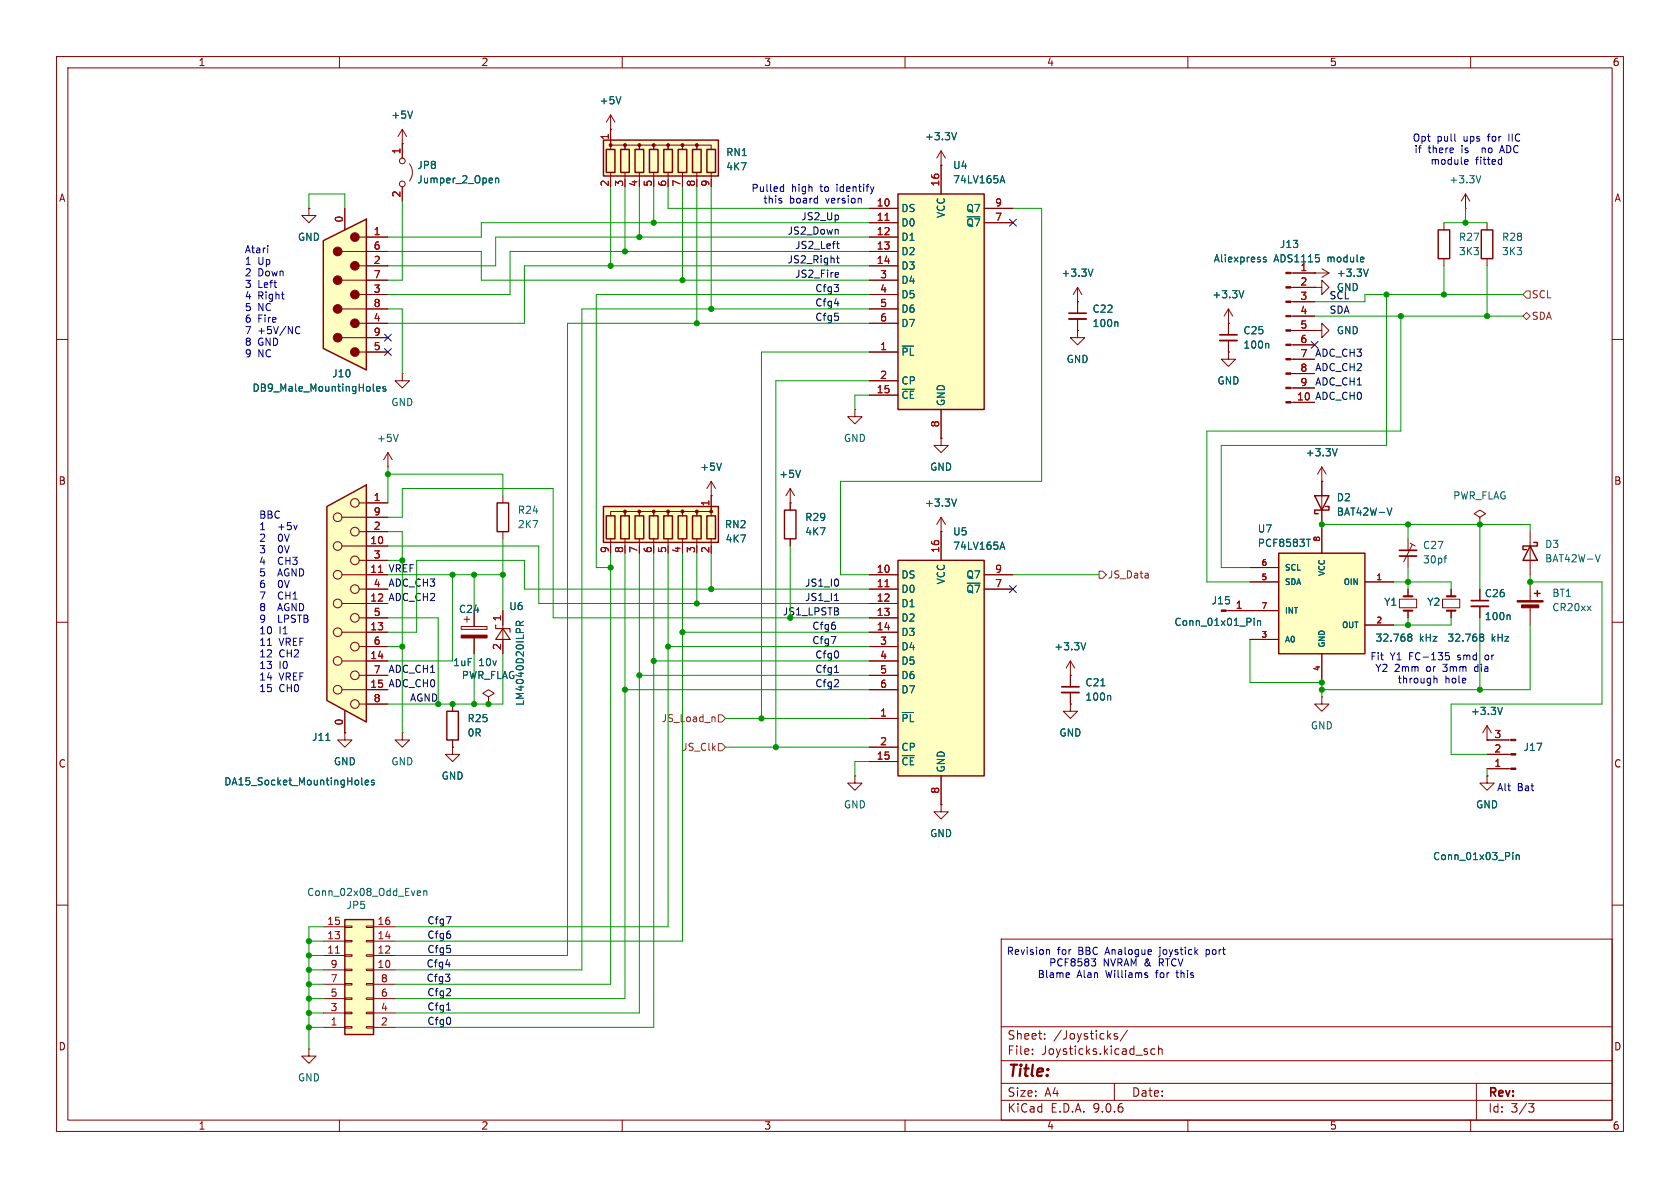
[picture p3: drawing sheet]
<svg xmlns="http://www.w3.org/2000/svg" width="297mm" height="210mm" viewBox="0 0 297 210" stroke-linecap="round" stroke-linejoin="round" font-family="sans-serif">
<g fill="none" stroke="#840000" stroke-width=".18">
<path d="M10 10h277v190h-277zM12 12h273v186h-273zM60 10v2M110 10v2M160 10v2M210 10v2M260 10v2M54.6 36.8v1.3h1.3l-1.3 1.3-1.3-1.3h1.3M54.6 36.8h.1M10 60h2M285 60h2M166.4 94h.1"/>
<path d="M166.4 91.4l-.8 1.3M166.4 91.4l.7 1.3M166.4 91.4v2.6M10 110h2M189.2 119.4h.1M189.2 116.8l-.7 1.3M189.2 116.8l.8 1.3M189.2 116.8v2.6M285 110h2M233.7 123.2v1.3h1.2l-1.2 1.2-1.3-1.2h1.3M233.7 123.2h.1M262.9 137.2v1.2h1.3l-1.3 1.3-1.3-1.3h1.3"/>
<path d="M262.9 137.2h.1M262.9 130.8h.1M262.9 128.3l-.8 1.2M262.9 128.3l.8 1.2M262.9 128.3v2.5M262.9 135.9h4.2M262.9 133.4h4.2M262.9 130.8h4.2M10 160h2M177 166h108v32h-108zM285 160h2M60 198v2"/>
<path d="M110 198v2M160 198v2M177 194.5h108M177 191.5h108M177 187.5h108M177 181.5h108M182.5 186.3v.1M182.5 185.5v.1M184.7 183.6v.1M184.7 182.8v.1M197 191.5v3M197.5 182.8l-.3-.1-.2 .2v.2l.5 .2v.3h-.5"/>
<path d="M199.3 182.1l-1.3 2M204.2 185.5l-.5-.1-.2 .3v.4l.1 .2h.6M204.8 185.5l.2-.1 .4 .1 .1 .9M204.8 184.9v1.5M210 198v2M260 198v2M261 191.5v6.5M270.2 195.1h1l-.5 .6 .4 .1 .1 .5-.3 .3h-.4"/>
</g>
<path d="M169.1 88.2l-.4 1.3M192 113.6l-.5 1.3M265.6 125l-.4 1.3M267.4 150.7v.1M267.4 151.1v.9M268 151.1v.9M268 151.2l.2-.1 .3 .1 .1 .8" fill="none" stroke="#006464" stroke-width=".18"/>
<g fill="#840000" stroke="#840000" stroke-width=".18">
<path d="M267.1 135.8h.9v.2h-.9z"/>
<path d="M267.1 133.2h.9v.3h-.9z"/>
<path d="M267.1 130.7h.9v.2h-.9z"/>
</g>
<path d="M57.1 42.5l7.7-3.8v26.7l-7.7-3.8z" fill="#ffffc2"/>
<g fill="none" stroke="#840000" stroke-width=".18">
<path d="M61 36.8v3.8M60.5 59.7h8.1M60.5 54.6h8.1M60.5 49.5h8.1M60.5 44.5h8.1M63.5 57.2h5.1M63.5 52.1h5.1M63.5 47h5.1M63.5 41.9h5.1M63.5 62.2h5.1M233.7 85.1h.1M233.7 82.6l-.8 1.2"/>
<path d="M233.7 82.6l.7 1.2M233.7 82.6v2.5"/>
</g>
<path d="M57.1 42.5l7.7-3.8v26.7l-7.7-3.8z" fill="none" stroke="#840000" stroke-width=".25"/>
<g fill="#840000" stroke="#840000" stroke-width=".18">
<circle cx="62.7" cy="62.2" r=".76"/>
<circle cx="62.7" cy="57.1" r=".76"/>
<circle cx="62.7" cy="52.1" r=".76"/>
<circle cx="62.7" cy="47" r=".76"/>
<circle cx="62.7" cy="41.9" r=".76"/>
<circle cx="59.7" cy="59.7" r=".76"/>
<circle cx="59.7" cy="54.6" r=".76"/>
<circle cx="59.7" cy="49.5" r=".76"/>
<circle cx="59.7" cy="44.4" r=".76"/>
</g>
<path d="M66 69.1l.2 .1M66.6 68.7l.6-.1-.1-.2-.3-.1-.2 .2 .1 .6h.4M68.2 68.4l-.3-.1-.2 .2v.2l.5 .1v.3h-.5M236.4 79.3l-.4 1.3" fill="none" stroke="#006464" stroke-width=".18"/>
<path d="M226.1 97.8h15.2v17.8h-15.2z" fill="#ffffc2"/>
<path d="M226.1 97.8h15.2v17.8h-15.2z" fill="none" stroke="#840000" stroke-width=".25"/>
<g fill="none" stroke="#840000" stroke-width=".18">
<path d="M71.1 25.4h.1M71.1 22.9l-.7 1.2M71.1 22.9l.8 1.2M71.1 22.9v5M71.1 33v2.6M72.4 29a2.54 2.54 0 0 1 0 3M233.7 92.7v5.1M216.8 108h9.3M221 102.9h5.1M221 100.3h5.1M221 113h5.1M233.7 115.6v5.1"/>
<path d="M241.3 102.9h5.1M241.3 110.5h5.1"/>
<circle cx="71.1" cy="32.5" r=".51"/>
<circle cx="71.1" cy="28.4" r=".51"/>
</g>
<path d="M72.9 19.6l-.4 1.3M87.6 31.5v.8M87.6 31.6l.2-.1h.3l.1 .8M230.9 95.3h.8M221.7 109.3v.1M221.7 109.7v.9M222.3 109.7v.9M222.3 109.8l.2-.1 .3 .1 .1 .8" fill="none" stroke="#006464" stroke-width=".18"/>
<path d="M215.9 107.8h.9v.3h-.9z" fill="#840000" stroke="#840000" stroke-width=".18"/>
<path d="M158.7 99.1h15.3v38.1h-15.3z" fill="#ffffc2"/>
<path d="M158.7 99.1h15.3v38.1h-15.3z" fill="none" stroke="#840000" stroke-width=".25"/>
<g fill="none" stroke="#840000" stroke-width=".18">
<path d="M107.9 22.9h.1M107.9 20.3l-.7 1.3M107.9 20.3l.8 1.3M107.9 20.3v2.6M166.4 94v5.1M153.7 101.6h5M153.7 104.1h5M153.7 106.7h5M153.7 109.2h5M153.7 111.8h5M153.7 114.3h5M153.7 116.8h5"/>
<path d="M153.7 119.4h5M174 101.6h5.1M174 104.1h5.1M153.7 121.9h5M153.7 127h5M153.7 132.1h5M153.7 134.6h5M166.4 137.2v5"/>
</g>
<path d="M156.5 103.7h.7" fill="none" stroke="#a90000" stroke-width=".18"/>
<path d="M109.8 17.1l-.5 1.3M176.9 96.7h.6M177.2 95.8l.4 1.3M159.5 126h2" fill="none" stroke="#006464" stroke-width=".18"/>
<path d="M106.7 24.8h20.3v6.3h-20.3z" fill="#ffffc2"/>
<path d="M106.7 24.8h20.3v6.3h-20.3zM107.2 26.4h1.5v4.1h-1.5zM109.7 26.4h1.6v4.1h-1.6zM112.3 26.4h1.5v4.1h-1.5zM114.8 26.4h1.5v4.1h-1.5zM117.3 26.4h1.6v4.1h-1.6zM119.9 26.4h1.5v4.1h-1.5zM122.4 26.4h1.6v4.1h-1.6zM125 26.4h1.5v4.1h-1.5zM138.7 90.2h2v5.1h-2z" fill="none" stroke="#840000" stroke-width=".25"/>
<g fill="#840000" stroke="#840000" stroke-width=".18">
<circle cx="107.9" cy="25.7" r=".25"/>
<circle cx="110.5" cy="25.7" r=".25"/>
<circle cx="113" cy="25.7" r=".25"/>
<circle cx="115.6" cy="25.7" r=".25"/>
<circle cx="118.1" cy="25.7" r=".25"/>
<circle cx="120.6" cy="25.7" r=".25"/>
<circle cx="123.2" cy="25.7" r=".25"/>
</g>
<g fill="none" stroke="#840000" stroke-width=".18">
<path d="M107.9 26.4v-.7h2.6v.7v-.7h2.5v.7v-.7h2.6v.7v-.7h2.5v.7v-.7h2.5v.7v-.7h2.6v.7v-.7h2.5v.7M107.9 22.9v2.5M107.9 30.5v1.3M110.5 30.5v1.3M113 30.5v1.3M115.6 30.5v1.3M118.1 30.5v1.3M120.6 30.5v1.3M123.2 30.5v1.3M125.7 30.5v1.3M151.1 72.4v1.3h1.3l-1.3 1.2-1.2-1.2h1.2M151.1 72.4h.1"/>
<path d="M125.7 87.6h.1M125.7 85.1v2.5M125.7 85.1l.8 1.3M125.7 85.1l-.7 1.3M139.7 88.9h.1M139.7 86.4v3.8M139.7 95.3v1.2M139.7 86.4l.8 1.2M139.7 86.4l-.8 1.2M88.9 108v7.6M189.2 119.4v2M86.4 123.2l1-.6-1-.7-1.1 .7 1.1 .6v1.3"/>
<path d="M86.4 124.5h.1M189.2 124.5v1.2h1.3l-1.3 1.3-1.2-1.3h1.2M189.2 124.5h.1M189.2 122.4v2.1M166.4 142.2v1.3h1.2l-1.2 1.3-1.3-1.3h1.3M166.4 142.2h.1"/>
</g>
<path d="M187.7 121.4h3.1" fill="none" stroke="#840000" stroke-width=".3"/>
<path d="M187.7 122.4h3.1" fill="none" stroke="#840000" stroke-width=".33"/>
<path d="M127.5 81.9l-.4 1.2M141.5 83.1l-.4 1.3M91.9 110.6v-.7l-.2-.1-.3 .1-.1 .7h1.2M92.5 109.8l-.6 .5M194.6 121.2h.7M196.2 122.9l.2 .2v.7" fill="none" stroke="#006464" stroke-width=".18"/>
<path d="M87.6 110.5v.6h2.6v.7M88.9 111.1l1.3 1.9h-2.6z" fill="none" stroke="#840000" stroke-width=".2"/>
<path d="M158.7 34.3h15.3v38.1h-15.3z" fill="#ffffc2"/>
<path d="M158.7 34.3h15.3v38.1h-15.3zM79 125.7h2v5.1h-2z" fill="none" stroke="#840000" stroke-width=".25"/>
<g fill="none" stroke="#840000" stroke-width=".18">
<path d="M153.7 36.8h5M153.7 39.4h5M166.4 29.2v5.1M174 36.8h5.1M174 39.4h5.1M153.7 41.9h5M153.7 44.5h5M153.7 47h5M153.7 49.5h5M153.7 52.1h5M153.7 54.6h5M153.7 57.2h5"/>
<path d="M153.7 62.2h5M153.7 67.3h5M153.7 69.9h5M166.4 72.4v5.1M61 129.5v1.3h1.2l-1.2 1.3-1.3-1.3h1.3M61 129.5h.1M71.1 129.5v1.3h1.3l-1.3 1.3-1.3-1.3h1.3M71.1 129.5h.1M80 132.1v1.3h1.3l-1.3 1.2-1.3-1.2h1.3M80 132.1h.1M80 124.5v1.2M80 130.8v1.3"/>
</g>
<path d="M156.5 39h.7" fill="none" stroke="#a90000" stroke-width=".18"/>
<path d="M176.9 32h.6M177.2 31.1l.4 1.2M159.5 61.2h2" fill="none" stroke="#006464" stroke-width=".18"/>
<path d="M57.8 89.5l7-3.8v41.9l-7-3.8z" fill="#ffffc2"/>
<path d="M57.8 89.5l7-3.8v41.9l-7-3.8z" fill="none" stroke="#840000" stroke-width=".25"/>
<g fill="none" stroke="#840000" stroke-width=".18">
<path d="M60.5 91.4h8.1M60.5 96.5h8.1M63.5 88.9h5.1M63.5 94h5.1M63.5 99.1h5.1M60.5 101.6h8.1M60.5 106.7h8.1M60.5 111.8h8.1M60.5 116.8h8.1M63.5 104.1h5.1M63.5 109.2h5.1M63.5 114.3h5.1"/>
<path d="M63.5 119.4h5.1M81.5 110.7h4.6v.6h-4.6zM82 109.5h1.1M82.5 109v1M83.8 108v2.7M83.8 112.8v2.8M60.5 121.9h8.1M61 125.7v3.8M63.5 124.5h5.1M54.6 185.4v1.3h1.3l-1.3 1.3-1.3-1.3h1.3M54.6 185.4h.1"/>
<circle cx="59.7" cy="96.5" r=".76"/>
<circle cx="59.7" cy="91.4" r=".76"/>
<circle cx="62.7" cy="99.1" r=".76"/>
<circle cx="62.7" cy="88.9" r=".76"/>
<circle cx="62.7" cy="94" r=".76"/>
<circle cx="59.7" cy="101.6" r=".76"/>
<circle cx="59.7" cy="111.8" r=".76"/>
<circle cx="59.7" cy="106.7" r=".76"/>
<circle cx="59.7" cy="116.8" r=".76"/>
<circle cx="62.7" cy="119.4" r=".76"/>
<circle cx="62.7" cy="104.1" r=".76"/>
<circle cx="62.7" cy="109.2" r=".76"/>
<circle cx="62.7" cy="114.3" r=".76"/>
<circle cx="59.7" cy="121.9" r=".76"/>
<circle cx="62.7" cy="124.5" r=".76"/>
</g>
<path d="M66.9 101.2h.7" fill="none" stroke="#a90000" stroke-width=".18"/>
<path d="M57.6 130.9h.7M64 137.5v1.1l.1 .2M64.6 138.3l.6-.1-.1-.2-.4-.1-.1 .2v.6h.5M66.1 138l-.3-.1-.1 .2v.2l.4 .1v.3h-.4" fill="none" stroke="#006464" stroke-width=".18"/>
<path d="M81.5 112.3h4.6v.5h-4.6z" fill="#840000" stroke="#840000" stroke-width=".18"/>
<path d="M61 162.6h5v20.3h-5z" fill="#ffffc2"/>
<path d="M254.3 40.6h2v5.1h-2zM261.9 40.6h2v5.1h-2zM232.4 87.6h2.5l-1.2 2.6zM234.3 89.5h.6v.7h-2.5v.6h.6M61 162.6h5v20.3h-5z" fill="none" stroke="#840000" stroke-width=".25"/>
<g fill="none" stroke="#840000" stroke-width=".18">
<path d="M166.4 29.2h.1M166.4 26.7l-.8 1.2M166.4 26.7l.7 1.2M166.4 26.7v2.5M255.3 39.4v1.2M259.1 36.8h.1M259.1 34.3l-.8 1.3M259.1 34.3l.7 1.3M259.1 34.3v2.5M262.9 39.4v1.2M190.5 58.4v1.3h1.3l-1.3 1.3-1.3-1.3h1.3M190.5 58.4h.1"/>
<path d="M190.5 53.3h.1M190.5 50.8l-.8 1.3M190.5 50.8l.8 1.3M190.5 50.8v4.6M190.5 56.4v2M217.2 57.2h.1M217.2 54.6l-.8 1.3M217.2 54.6l.7 1.3M217.2 54.6v4.6M228.2 48.3h6.7M228.2 50.8h4.2M228.2 53.3h4.2"/>
<path d="M228.2 55.9h4.2M228.2 58.4h4.2M232.4 58.4h1.3v-1.2l1.2 1.2-1.2 1.3v-1.3M232.4 58.4h.1M232.4 50.8h1.3v-1.3l1.2 1.3-1.2 1.3v-1.3M232.4 50.8h.1M232.4 48.3h.1M233.7 47.5l1.2 .8M234.9 48.3l-1.2 .7M255.3 45.7v1.3M262.9 45.7v1.3M166.4 77.5v1.2h1.2l-1.2 1.3-1.3-1.3h1.3"/>
<path d="M166.4 77.5h.1M217.2 62.2v1.3h1.2l-1.2 1.3-1.3-1.3h1.3M217.2 62.2h.1M217.2 60.2v2M228.2 61h4.2M228.2 63.5h4.2M228.2 66h4.2M228.2 68.6h4.2M228.2 71.1h4.2M233.7 85.1v7.6M248.9 95.3v2M248.9 98.3v2"/>
<path d="M249.3 96l.9 .5M249.7 96.3l-1.5 3M255 105.9h3.1v1.5h-3.1zM256.5 104.1v1.3M256.5 108v1.2M261.6 104.1v2.1M261.6 107.2v2M57.1 179.1h3.9M57.1 176.5h3.9M57.1 174h3.9M57.1 171.5h3.9M57.1 168.9h3.9"/>
<path d="M57.1 166.4h3.9M57.1 163.8h3.9M61 178.9h1.2v.3h-1.2zM61 176.4h1.2v.3h-1.2zM61 173.9h1.2v.2h-1.2zM61 171.3h1.2v.3h-1.2zM61 168.8h1.2v.2h-1.2zM61 166.2h1.2v.3h-1.2zM61 163.7h1.2v.3h-1.2zM64.8 178.9h1.2v.3h-1.2zM64.8 176.4h1.2v.3h-1.2zM64.8 173.9h1.2v.2h-1.2z"/>
<path d="M64.8 171.3h1.2v.3h-1.2zM64.8 168.8h1.2v.2h-1.2zM64.8 166.2h1.2v.3h-1.2zM64.8 163.7h1.2v.3h-1.2zM66 179.1h3.8M66 176.5h3.8M66 174h3.8M66 171.5h3.8M66 168.9h3.8M66 166.4h3.8M66 163.8h3.8M57.1 181.6h3.9"/>
<path d="M61 181.5h1.2v.2h-1.2zM64.8 181.5h1.2v.2h-1.2zM66 181.6h3.8"/>
</g>
<path d="M59.3 168.5h.7" fill="none" stroke="#a90000" stroke-width=".18"/>
<g fill="none" stroke="#006464" stroke-width=".18">
<path d="M169.1 23.4l-.4 1.3M261.8 31.1l-.4 1.2M193.2 47.6l-.4 1.2M197.4 56.9l.2 .2v.6M219.9 51.4l-.4 1.2M223.8 45.5h-.3l-.2 .1 .1 .2 .4 .1v.3h-.5M241.9 47.6l-.4 1.2M224.1 60.7l.2 .2v.6M246.1 89.8l-.5 1.3M255.3 98.7h.4M255.7 98.2l-.2 .1M261.7 112.6h.1"/>
<path d="M261.7 112.1h.4l.1 .1 .1 .2-.2 .2M261.8 112.6h.3M261.8 112.6l-.1 .1M262.1 112.6l.2 .3-.1 .3-.1 .2-.4-.1M266.8 108.7l.2 .2v.6M73.9 157.5h.4l.1 .3-.6 .1M74.3 158.3h-.4M74.9 157.6l.2-.1h.3l.1 .8M74.9 157.5v.8"/>
</g>
<path d="M189 55.4h3M215.6 59.2h3.1M247.4 97.3h3M247.4 98.3h3M260.1 106.2h3" fill="none" stroke="#840000" stroke-width=".3"/>
<path d="M189 56.4h3M215.6 60.2h3.1M260.1 107.2h3" fill="none" stroke="#840000" stroke-width=".33"/>
<g fill="#840000" stroke="#840000" stroke-width=".18">
<path d="M227.3 48.1h.9v.3h-.9z"/>
<path d="M227.3 50.7h.9v.2h-.9z"/>
<path d="M227.3 53.2h.9v.3h-.9z"/>
<path d="M227.3 55.8h.9v.2h-.9z"/>
<path d="M227.3 58.3h.9v.2h-.9z"/>
<path d="M227.3 60.8h.9v.3h-.9z"/>
<path d="M227.3 63.4h.9v.2h-.9z"/>
<path d="M227.3 65.9h.9v.3h-.9z"/>
<path d="M227.3 68.5h.9v.2h-.9z"/>
<path d="M227.3 71h.9v.2h-.9z"/>
</g>
<path d="M255.8 108h1.5M255.8 105.4h1.5" fill="none" stroke="#840000" stroke-width=".38"/>
<path d="M106.7 89.5h20.3v6.4h-20.3z" fill="#ffffc2"/>
<g fill="none" stroke="#840000" stroke-width=".25">
<path d="M87.9 88.9h2v5.1h-2zM106.7 89.5h20.3v6.4h-20.3zM107.2 91.2h1.5v4.1h-1.5zM109.7 91.2h1.6v4.1h-1.6zM112.3 91.2h1.5v4.1h-1.5zM114.8 91.2h1.5v4.1h-1.5zM117.3 91.2h1.6v4.1h-1.6zM119.9 91.2h1.5v4.1h-1.5zM122.4 91.2h1.6v4.1h-1.6zM125 91.2h1.5v4.1h-1.5zM270.5 96.5l1.3 2.6h-2.6zM271.1 95.9h.7v.6h-2.6v.7h.7"/>
<path d="M271.3 104.9h1M271.8 104.4v1"/>
</g>
<g fill="#840000" stroke="#840000" stroke-width=".18">
<path d="M268.2 106.2h4.6v.2h-4.6z"/>
<path d="M269 106.9h3v.5h-3z"/>
<circle cx="125.7" cy="90.4" r=".25"/>
<circle cx="123.2" cy="90.4" r=".25"/>
<circle cx="120.6" cy="90.4" r=".25"/>
<circle cx="118.1" cy="90.4" r=".25"/>
<circle cx="115.6" cy="90.4" r=".25"/>
<circle cx="113" cy="90.4" r=".25"/>
<circle cx="110.5" cy="90.4" r=".25"/>
</g>
<g fill="none" stroke="#840000" stroke-width=".18">
<path d="M54.6 36.8h.1M61 36.8v3.8M71.1 25.4h.1M71.1 25.4v2.5M71.1 33v2.6M107.9 22.9h.1M107.9 22.9v2.5M153.7 36.8h5M153.7 39.4h5M166.4 29.2h.1M166.4 29.2v5.1M174 36.8h5.1"/>
<path d="M174 39.4h5.1M64.8 59.7h3.8M64.8 57.2h3.8M64.8 54.6h3.8M64.8 52.1h3.8M64.8 49.5h3.8M64.8 47h3.8M64.8 44.5h3.8M64.8 41.9h3.8M153.7 57.2h5M153.7 54.6h5M153.7 52.1h5"/>
<path d="M153.7 49.5h5M153.7 47h5M153.7 44.5h5M153.7 41.9h5M190.5 58.4h.1M190.5 53.3h.1M190.5 53.3v2.1M190.5 56.4v2M217.2 57.2h.1M217.2 57.2v2M228.6 48.3h3.8M228.6 50.8h3.8"/>
<path d="M228.6 53.3h3.8M228.6 55.9h3.8M228.6 58.4h3.8M232.4 50.8h.1M232.4 48.3h.1M232.4 58.4h.1M64.8 62.2h3.8M71.1 66v1.3h1.3l-1.3 1.3-1.3-1.3h1.3M71.1 66h.1M153.7 62.2h5M153.7 67.3h5M153.7 69.9h5"/>
<path d="M166.4 77.5h.1M166.4 72.4v5.1M217.2 62.2h.1M217.2 60.2v2M228.6 61h3.8M228.6 63.5h3.8M228.6 66h3.8M228.6 68.6h3.8M228.6 71.1h3.8M64.8 88.9h3.8M64.8 91.4h3.8M64.8 94h3.8"/>
<path d="M64.8 96.5h3.8M64.8 99.1h3.8M68.6 82.6h.1M68.6 80l-.8 1.3M68.6 80l.7 1.3M68.6 80v2.6M88.9 87.6v1.3M88.9 94v1.3M107.9 91.2v-.8h2.6v.8v-.8h2.5v.8v-.8h2.6v.8v-.8h2.5v.8v-.8h2.5v.8v-.8h2.6v.8v-.8h2.5v.8M107.9 95.3v1.2M110.5 95.3v1.2M113 95.3v1.2"/>
<path d="M115.6 95.3v1.2M118.1 95.3v1.2M120.6 95.3v1.2M123.2 95.3v1.2M125.7 87.6h.1M125.7 87.6v2.6M125.7 95.3v1.2M139.7 88.9h.1M139.7 88.9v1.3M139.7 95.3v1.2M166.4 94h.1M166.4 94v5.1"/>
<path d="M233.7 85.1h.1M233.7 85.1v2.5M233.7 90.2v7.6M261.6 91.4l1-.6-1-.6-1 .6 1 .6v1.3M261.6 92.7h.1M270.5 94v7.6M64.8 101.6h3.8M64.8 104.1h3.8M64.8 106.7h3.8M64.8 109.2h3.8M64.8 111.8h3.8M64.8 114.3h3.8"/>
<path d="M64.8 116.8h3.8M64.8 119.4h3.8M83.8 108v2.7M83.8 112.8v2.8M88.9 108v2.5M88.9 113v2.6M153.7 101.6h5M153.7 104.1h5M153.7 106.7h5M153.7 109.2h5M153.7 111.8h5M153.7 114.3h5"/>
<path d="M153.7 116.8h5M153.7 119.4h5M174 101.6h5.1M174 104.1h5.1M189.2 119.4h.1M189.2 119.4v2M217.2 108h8.9M221 102.9h5.1M221 100.3h5.1M221 113h5.1M233.7 115.6v5.1M241.3 102.9h5.1"/>
<path d="M241.3 110.5h5.1M247.4 105.9h3v1.5h-3zM248.9 104.1v1.3M248.9 108v1.2M256.5 104.1v1.3M256.5 108v1.2M261.6 104.1v2.1M261.6 107.2v2M270.5 102.9v3.3M270.5 107.2v3.3M61 129.5h.1M61 125.7v3.8"/>
<path d="M64.8 121.9h3.8M64.8 124.5h3.8M80 132.1h.1M80 124.5v1.2M80 130.8v1.3M86.4 124.5h.1M151.1 137.2v1.2h1.3l-1.3 1.3-1.2-1.3h1.2M151.1 137.2h.1M153.7 121.9h5M153.7 127h5M153.7 132.1h5M153.7 134.6h5"/>
<path d="M166.4 137.2v5M189.2 124.5h.1M189.2 122.4v2.1M262.9 137.2h.1M262.9 130.8h.1M262.9 135.9h3.8M262.9 133.4h3.8M262.9 130.8h3.8M166.4 142.2h.1"/>
</g>
<g fill="none" stroke="#006464" stroke-width=".18">
<path d="M72.9 19.6l-.4 1.3M109.8 17.1l-.5 1.3M87.6 31.5v.8M87.6 31.6l.2-.1h.3l.1 .8M169.1 23.4l-.4 1.3M176.9 32h.6M177.2 31.1l.4 1.2M193.2 47.6l-.4 1.2M197.4 56.9l.2 .2v.6M219.9 51.4l-.4 1.2M223.8 45.5h-.3l-.2 .1 .1 .2 .4 .1v.3h-.5M241.9 47.6l-.4 1.2"/>
<path d="M66 69.1l.2 .1M66.6 68.7l.6-.1-.1-.2-.3-.1-.2 .2 .1 .6h.4M68.2 68.4l-.3-.1-.2 .2v.2l.5 .1v.3h-.5M70.4 76.8l-.4 1.2M159.5 61.2h2M224.1 60.7l.2 .2v.6M236.4 79.3l-.4 1.3M127.5 81.9l-.4 1.2M141.5 83.1l-.4 1.3M169.1 88.2l-.4 1.3M176.9 96.7h.6M177.2 95.8l.4 1.3"/>
<path d="M230.9 95.3h.8M246.1 89.8l-.5 1.3M282.9 98.1l-.4 1.2M91.9 110.6v-.7l-.2-.1-.3 .1-.1 .7h1.2M92.5 109.8l-.6 .5M192 113.6l-.5 1.3M221.7 109.3v.1M221.7 109.7v.9M222.3 109.7v.9M222.3 109.8l.2-.1 .3 .1 .1 .8M249 112.6h.1M249 112.1h.4l.1 .1 .1 .2-.2 .2"/>
<path d="M249.1 112.6h.3M249.1 112.6l-.1 .1M249.4 112.6l.2 .3-.1 .3-.1 .2-.4-.1M261.7 112.1h.4l.1 .1 .1 .2-.2 .2M261.7 112.6h.1M261.8 112.6h.3M261.8 112.6l-.1 .1M262.1 112.6l.2 .3-.1 .3-.1 .2-.4-.1M266.8 108.7l.2 .2v.6M280.6 107.1l.7 .9M281.3 107.1l-.7 .9M57.6 130.9h.7"/>
<path d="M64 137.5v1.1l.1 .2M64.6 138.3l.6-.1-.1-.2-.4-.1-.1 .2v.6h.5M66.1 138l-.3-.1-.1 .2v.2l.4 .1v.3h-.4M159.5 126h2M194.6 121.2h.7M196.2 122.9l.2 .2v.7M265.6 125l-.4 1.3M267.4 150.7v.1M267.4 151.1v.9M268 151.1v.9M268 151.2l.2-.1 .3 .1 .1 .8"/>
</g>
<path d="M248.2 108h1.5M248.2 105.4h1.5" fill="none" stroke="#840000" stroke-width=".38"/>
<path d="M269.2 55.9l.7-.7 .6 .7-.6 .6zM269.9 51.4h.6v1.3h-.6l-.7-.6zM194.3 101h.6l.7 .6-.7 .6h-.6zM126.2 126.7l.2 .2v.7M127 126.4h.6l.7 .6-.7 .6h-.6zM127 131.4h.6l.7 .7-.7 .6h-.6z" fill="none" stroke="#725600" stroke-width=".18"/>
<path d="M147.9 43.1h.5M147.9 45.6h.5M148.1 48.2l.1 .3-.6 .1M148.1 42.7v1.1l.3 .1M148.1 45.2v1.1l.3 .2M148.2 49h-.1M147.5 118.9h.7M147.5 106.2h.7M78.9 178.6h.8" fill="none" stroke="#0f0f0f" stroke-width=".18"/>
<g fill="none" stroke="#009600" stroke-width=".18">
<path d="M54.6 36.8v-2.5h6.4v2.5M71.1 35.6v13.9h-2.5M107.9 33v14M110.5 33v11.5M113 33v8.9M115.6 33v6.4M118.1 33v3.8h35.6M120.6 33v16.5M123.2 33v24.2M125.7 33v21.6M153.7 39.4h-68.6v2.5h-16.5M179.1 36.8h5v48.3h-35.5v16.5h5.1"/>
<path d="M255.3 39.4h7.6M259.1 36.8v2.6M68.6 44.5h16.5v5h68.6M68.6 54.6h2.5v11.4M153.7 44.5h-63.5v7.6h-21.6M153.7 52.1h-48.3v48.2h2.5M153.7 54.6h-50.8v116.9h-33.1M153.7 47h-61v10.2h-24.1M153.7 57.2h-53.4v111.7h-30.5M153.7 41.9h-66.1v5.1h-19M232.4 55.9h36.8M245.1 52.1v26.6h-29.2v21.6h5.1"/>
<path d="M247.6 55.9v20.3h-34.2v26.7h7.6M255.3 47v5.1M262.9 47v8.9M269.2 52.1h-27.9v1.2h-8.9M153.7 67.3h-16.5v64.8M153.7 62.2h-19.1v64.8M153.7 69.9h-2.6v2.5M68.6 83.8h20.3v3.8M68.6 91.4h2.5v-5h26.7v22.8h55.9M68.6 94h2.5v35.5M68.6 99.1h2.5M68.6 96.5h26.6v10.2h58.5"/>
<path d="M68.6 82.6v6.3M88.9 95.3v12.7M107.9 97.8v76.2h-38.1M110.5 97.8v78.7h-40.7M113 97.8v81.3h-43.2M115.6 97.8v83.8h-45.8M118.1 97.8v66h-48.3M120.6 97.8v68.6h-50.8M123.2 97.8v8.9M125.7 97.8v6.3M139.7 96.5v12.7M233.7 92.7h36.8v1.3"/>
<path d="M248.9 92.7v2.6M261.6 92.7v11.4M68.6 109.2h8.9v15.3M68.6 101.6h20.3M68.6 114.3h2.5M80 101.6v15.2h-11.4M83.8 101.6v6.4M83.8 115.6v8.9M88.9 115.6v8.9h-20.3M113 119.4h40.7M115.6 116.8h38.1M118.1 114.3h35.6"/>
<path d="M120.6 111.8h33.1M153.7 104.1h-61v-5h-19v12.7h-5.1M179.1 101.6h15.2M221 113v7.7h12.7v2.5M246.4 102.9h10.1v1.2M248.9 100.3v3.8M248.9 109.2v1.3M256.5 109.2v1.3h-10.1M261.6 109.2v12.7M270.5 101.6v1.3h12.7v21.6h-26.7v8.9h6.4M270.5 110.5v11.4h-36.8M110.5 121.9h43.2"/>
<path d="M128.3 132.1h25.4M128.3 127h25.4M153.7 134.6h-2.6v2.6M262.9 135.9v1.3M54.6 171.5h2.5M54.6 166.4h2.5M54.6 176.5h2.5M54.6 174h2.5M54.6 179.1h2.5M54.6 168.9h2.5M57.1 163.8h-2.5v21.6M54.6 181.6h2.5"/>
</g>
<path d="M178.5 38.8l1.2 1.2M179.7 38.8l-1.2 1.2M68 59.1l1.2 1.2M69.2 59.1l-1.2 1.2M68 61.6l1.2 1.2M69.2 61.6l-1.2 1.2M231.8 60.4l1.2 1.2M233 60.4l-1.2 1.2M178.5 103.5l1.2 1.2M179.7 103.5l-1.2 1.2" fill="none" stroke="#000084" stroke-width=".18"/>
<g fill="none" stroke="#0000c2" stroke-width=".18">
<path d="M138.2 33l.3 .1M138.2 35.5v.3M138.5 32.6v1.3M138.5 33.8l-.3 .1M154.5 33l-.3 .9M257.2 24.9l.2 .1M259.1 28.2l.4 .1v.2l-.6 .1M259.5 29h-.4M265.1 28.2l.4 .1M265.2 26.6h.6M265.5 29h-.4M265.5 27.8v1.2"/>
<path d="M265.5 25.7l-.4 1.3M47.3 43.4v.1M47.3 43.8v.9M52.3 58.7l.4 .3 .3-.1M53 57.8l-.3-.1-.4 .3M47.3 114.1h.7M253.5 119.5v1.2M255.6 115.4h.6M255.6 115.9h.4l.2 .2-.1 .5h-.5M253.5 120l.2-.1 .3 .1 .1 .7M185.1 167.9h.4v.8M188.9 172l.2 .3-.6 .1"/>
<path d="M189 172.7l-.1 .1M193.7 169.5l-.4 .5 .3 .1 .1 .4-.2 .3h-.4M202.7 172.4l.2 .2-.2 .2M202.7 172h.2M213.2 167.9v1.2M213.2 168.7h.2M213.4 167.9h-.2"/>
</g>
<path d="M156.5 39h.7M66.9 101.2h.7M156.5 103.7h.7" fill="none" stroke="#a90000" stroke-width=".18"/>
<g fill="#009600" stroke="#009600" stroke-width=".18">
<circle cx="107.9" cy="100.3" r=".46"/>
<circle cx="88.9" cy="101.6" r=".46"/>
<circle cx="83.8" cy="101.6" r=".46"/>
<circle cx="80" cy="101.6" r=".46"/>
<circle cx="68.6" cy="83.8" r=".46"/>
<circle cx="71.1" cy="114.3" r=".46"/>
<circle cx="71.1" cy="99.1" r=".46"/>
<circle cx="113" cy="119.4" r=".46"/>
<circle cx="110.5" cy="121.9" r=".46"/>
<circle cx="120.6" cy="111.8" r=".46"/>
<circle cx="123.2" cy="106.7" r=".46"/>
<circle cx="115.6" cy="116.8" r=".46"/>
<circle cx="118.1" cy="114.3" r=".46"/>
<circle cx="134.6" cy="127" r=".46"/>
<circle cx="137.2" cy="132.1" r=".46"/>
<circle cx="125.7" cy="104.1" r=".46"/>
<circle cx="123.2" cy="57.2" r=".46"/>
<circle cx="54.6" cy="166.4" r=".46"/>
<circle cx="54.6" cy="176.5" r=".46"/>
<circle cx="54.6" cy="174" r=".46"/>
<circle cx="54.6" cy="171.5" r=".46"/>
<circle cx="54.6" cy="168.9" r=".46"/>
<circle cx="54.6" cy="181.6" r=".46"/>
<circle cx="54.6" cy="179.1" r=".46"/>
<circle cx="86.4" cy="124.5" r=".46"/>
<circle cx="83.8" cy="124.5" r=".46"/>
<circle cx="77.5" cy="124.5" r=".46"/>
<circle cx="80" cy="124.5" r=".46"/>
<circle cx="259.1" cy="39.4" r=".46"/>
<circle cx="262.9" cy="55.9" r=".46"/>
<circle cx="255.3" cy="52.1" r=".46"/>
<circle cx="245.1" cy="52.1" r=".46"/>
<circle cx="233.7" cy="92.7" r=".46"/>
<circle cx="248.9" cy="110.5" r=".46"/>
<circle cx="233.7" cy="120.7" r=".46"/>
<circle cx="233.7" cy="121.9" r=".46"/>
<circle cx="261.6" cy="121.9" r=".46"/>
<circle cx="120.6" cy="49.5" r=".46"/>
<circle cx="107.9" cy="47" r=".46"/>
<circle cx="113" cy="41.9" r=".46"/>
<circle cx="110.5" cy="44.5" r=".46"/>
<circle cx="115.6" cy="39.4" r=".46"/>
<circle cx="125.7" cy="54.6" r=".46"/>
<circle cx="270.5" cy="102.9" r=".46"/>
<circle cx="248.9" cy="102.9" r=".46"/>
<circle cx="247.6" cy="55.9" r=".46"/>
<circle cx="248.9" cy="92.7" r=".46"/>
<circle cx="261.6" cy="92.7" r=".46"/>
</g>
<text font-size="2.8" fill="#840000" x="178" y="190.9">Title:</text>
<g font-size="2.1" fill="#840000">
<text x="178" y="184">Sheet:</text>
<text x="186.2" y="184">/Joysticks/</text>
<text x="178" y="186.7">File:</text>
<text x="184.1" y="186.7">Joysticks.kicad_sch</text>
<text x="178" y="196.9">KiCad</text>
<text x="178" y="194.1">Size:</text>
<text x="184.7" y="194.1">A4</text>
<text x="185.7" y="196.9">E.D.A.</text>
<text x="193.3" y="196.9">9.0.6</text>
<text x="200" y="194.1">Date:</text>
<text x="263" y="194.3">Rev:</text>
<text x="263" y="196.9">Id:</text>
<text x="267.1" y="196.9">3/3</text>
</g>
<g font-size="1.8" fill="#840000">
<text x="35" y="11.9">1</text>
<text x="85" y="11.9">2</text>
<text x="135" y="11.9">3</text>
<text x="185" y="11.9">4</text>
<text x="235" y="11.9">5</text>
<text x="285" y="11.9">6</text>
<text x="10.3" y="35.9">A</text>
<text x="285.3" y="35.9">A</text>
<text x="10.3" y="85.9">B</text>
<text x="285.3" y="85.9">B</text>
<text x="10.3" y="135.9">C</text>
<text x="285.3" y="135.9">C</text>
<text x="10.3" y="185.9">D</text>
<text x="285.3" y="185.9">D</text>
<text x="35" y="199.9">1</text>
<text x="85" y="199.9">2</text>
<text x="135" y="199.9">3</text>
<text x="185" y="199.9">4</text>
<text x="235" y="199.9">5</text>
<text x="285" y="199.9">6</text>
</g>
<g font-size="1.8" fill="#006464">
<text x="69.1" y="21.2">+5V</text>
<text x="105.9" y="18.6">+5V</text>
<text x="128.3" y="27.8">RN1</text>
<text x="163.4" y="25">+3.3V</text>
<text x="73.7" y="30.1">JP8</text>
<text x="73.7" y="32.6">Jumper_2_Open</text>
<text x="128.3" y="30.3">4K7</text>
<text x="168.4" y="30.1">U4</text>
<text x="168.4" y="32.6">74LV165A</text>
<text x="256.1" y="32.6">+3.3V</text>
<text x="159.3" y="37.7">DS</text>
<text x="159.3" y="40.2">D0</text>
<text x="167.2" y="38.6" transform="rotate(-90 167.2 38.6)">VCC</text>
<text x="170.7" y="37.7">Q7</text>
<text x="170.7" y="40.2">~{Q7}</text>
<text x="52.6" y="42.8">GND</text>
<text x="159.3" y="42.8">D1</text>
<text x="159.3" y="45.3">D2</text>
<text x="159.3" y="47.9">D3</text>
<text x="214.5" y="46.6">Aliexpress</text>
<text x="225.2" y="46.6">ADS1115</text>
<text x="226.2" y="44">J13</text>
<text x="234.8" y="46.6">module</text>
<text x="257.8" y="42.8">R27</text>
<text x="257.8" y="45.3">3K3</text>
<text x="265.4" y="42.8">R28</text>
<text x="265.4" y="45.3">3K3</text>
<text x="159.3" y="50.4">D4</text>
<text x="159.3" y="52.9">D5</text>
<text x="187.6" y="49.1">+3.3V</text>
<text x="214.2" y="52.9">+3.3V</text>
<text x="234.9" y="53">SCL</text>
<text x="236.2" y="51.7">GND</text>
<text x="236.2" y="49.1">+3.3V</text>
<text x="159.3" y="55.5">D6</text>
<text x="159.3" y="58">D7</text>
<text x="193" y="58">100n</text>
<text x="193" y="55.5">C22</text>
<text x="219.7" y="59.3">C25</text>
<text x="236.2" y="59.3">GND</text>
<text x="159.3" y="63.1">~{PL}</text>
<text x="188.5" y="64.4">GND</text>
<text x="219.7" y="61.8">100n</text>
<text x="44.5" y="69.4">DB9_Male_MountingHoles</text>
<text x="58.6" y="66.9">J10</text>
<text x="69.1" y="72">GND</text>
<text x="159.3" y="68.2">CP</text>
<text x="159.3" y="70.7">~{CE}</text>
<text x="167.2" y="71.9" transform="rotate(-90 167.2 71.9)">GND</text>
<text x="215.1" y="68.2">GND</text>
<text x="66.5" y="78.3">+5V</text>
<text x="123.7" y="83.4">+5V</text>
<text x="149.1" y="78.3">GND</text>
<text x="164.3" y="83.4">GND</text>
<text x="230.7" y="80.9">+3.3V</text>
<text x="137.7" y="84.7">+5V</text>
<text x="163.4" y="89.8">+3.3V</text>
<text x="236.2" y="88.8">D2</text>
<text x="256.8" y="88.5">PWR_FLAG</text>
<text x="91.4" y="91">R24</text>
<text x="91.4" y="93.6">2K7</text>
<text x="128.1" y="93.6">RN2</text>
<text x="142.2" y="92.3">R29</text>
<text x="142.2" y="94.8">4K7</text>
<text x="168.4" y="94.8">U5</text>
<text x="222.3" y="94.3">U7</text>
<text x="236.2" y="91.4">BAT42W-V</text>
<text x="128.2" y="96.1">4K7</text>
<text x="168.4" y="97.4">74LV165A</text>
<text x="222.3" y="96.9">PCF8583T</text>
<text x="251.5" y="99.8">30pf</text>
<text x="251.5" y="97.3">C27</text>
<text x="273.1" y="97.1">D3</text>
<text x="273.1" y="99.6">BAT42W-V</text>
<text x="159.3" y="102.5">DS</text>
<text x="159.3" y="105">D0</text>
<text x="159.3" y="107.5">D1</text>
<text x="167.2" y="103.4" transform="rotate(-90 167.2 103.4)">VCC</text>
<text x="170.7" y="102.5">Q7</text>
<text x="170.7" y="105">~{Q7}</text>
<text x="214.1" y="107">J15</text>
<text x="244.6" y="107.3">Y1</text>
<text x="252.2" y="107.3">Y2</text>
<text x="262.4" y="105.8">C26</text>
<text x="274.3" y="105.7">BT1</text>
<text x="81" y="108.6">C24</text>
<text x="89.9" y="108.1">U6</text>
<text x="159.3" y="110.1">D2</text>
<text x="159.3" y="112.6">D3</text>
<text x="207.5" y="110.8">Conn_01x01_Pin</text>
<text x="243.1" y="113.6">32.768</text>
<text x="250.9" y="113.6">kHz</text>
<text x="255.8" y="113.6">32.768</text>
<text x="262.4" y="109.8">100n</text>
<text x="263.6" y="113.6">kHz</text>
<text x="274.3" y="108.2">CR20xx</text>
<text x="80" y="118">1uF</text>
<text x="84.6" y="118">10v</text>
<text x="159.3" y="115.2">D4</text>
<text x="159.3" y="117.7">D5</text>
<text x="186.3" y="115.2">+3.3V</text>
<text x="81.5" y="120.2">PWR_FLAG</text>
<text x="92.8" y="124.9" transform="rotate(-90 92.8 124.9)">LM4040D20ILPR</text>
<text x="159.3" y="120.2">D6</text>
<text x="159.3" y="122.8">D7</text>
<text x="191.8" y="124.1">100n</text>
<text x="191.8" y="121.5">C21</text>
<text x="55.1" y="131.2">J11</text>
<text x="82.6" y="130.4">0R</text>
<text x="82.6" y="127.9">R25</text>
<text x="159.3" y="127.9">~{PL}</text>
<text x="187.2" y="130.4">GND</text>
<text x="231.6" y="129.1">GND</text>
<text x="259.9" y="126.6">+3.3V</text>
<text x="58.9" y="135.5">GND</text>
<text x="69.1" y="135.5">GND</text>
<text x="159.3" y="132.9">CP</text>
<text x="159.3" y="135.5">~{CE}</text>
<text x="167.2" y="136.7" transform="rotate(-90 167.2 136.7)">GND</text>
<text x="269.2" y="132.9">J17</text>
<text x="39.5" y="139">DA15_Socket_MountingHoles</text>
<text x="78" y="138">GND</text>
<text x="149.1" y="143.1">GND</text>
<text x="260.9" y="143.1">GND</text>
<text x="164.3" y="148.2">GND</text>
<text x="253.2" y="152.2">Conn_01x03_Pin</text>
<text x="54.2" y="158.6">Conn_02x08_Odd_Even</text>
<text x="61.2" y="160.9">JP5</text>
<text x="52.6" y="191.4">GND</text>
</g>
<g font-size="1.8" fill="#a90000">
<text x="70.9" y="27.4" transform="rotate(-90 70.9 27.4)">1</text>
<text x="107.7" y="24.8" transform="rotate(-90 107.7 24.8)">1</text>
<text x="70.9" y="35" transform="rotate(-90 70.9 35)">2</text>
<text x="107.7" y="33.1" transform="rotate(-90 107.7 33.1)">2</text>
<text x="110.2" y="33.1" transform="rotate(-90 110.2 33.1)">3</text>
<text x="112.8" y="33.1" transform="rotate(-90 112.8 33.1)">4</text>
<text x="115.3" y="33.1" transform="rotate(-90 115.3 33.1)">5</text>
<text x="117.9" y="33.1" transform="rotate(-90 117.9 33.1)">6</text>
<text x="120.4" y="33.1" transform="rotate(-90 120.4 33.1)">7</text>
<text x="122.9" y="33.1" transform="rotate(-90 122.9 33.1)">8</text>
<text x="125.5" y="33.1" transform="rotate(-90 125.5 33.1)">9</text>
<text x="166.1" y="33.1" transform="rotate(-90 166.1 33.1)">16</text>
<text x="60.7" y="39.4" transform="rotate(-90 60.7 39.4)">0</text>
<text x="66" y="41.7">1</text>
<text x="154.9" y="36.6">10</text>
<text x="154.9" y="39.1">11</text>
<text x="154.9" y="41.7">12</text>
<text x="175.8" y="36.6">9</text>
<text x="175.8" y="39.1">7</text>
<text x="66" y="46.7">2</text>
<text x="66" y="44.2">6</text>
<text x="154.9" y="44.2">13</text>
<text x="154.9" y="46.7">14</text>
<text x="66" y="51.8">3</text>
<text x="66" y="49.3">7</text>
<text x="155.5" y="49.3">3</text>
<text x="155.5" y="51.8">4</text>
<text x="229.8" y="48">1</text>
<text x="229.8" y="50.5">2</text>
<text x="229.8" y="53.1">3</text>
<text x="66" y="59.4">9</text>
<text x="66" y="56.9">4</text>
<text x="66" y="54.4">8</text>
<text x="155.5" y="54.4">5</text>
<text x="155.5" y="56.9">6</text>
<text x="229.8" y="55.6">4</text>
<text x="229.8" y="58.2">5</text>
<text x="66" y="62">5</text>
<text x="155.5" y="62">1</text>
<text x="229.8" y="60.7">6</text>
<text x="229.8" y="63.2">7</text>
<text x="229.8" y="65.8">8</text>
<text x="154.9" y="69.6">15</text>
<text x="155.5" y="67.1">2</text>
<text x="229.2" y="70.9">10</text>
<text x="229.8" y="68.3">9</text>
<text x="166.1" y="75.6" transform="rotate(-90 166.1 75.6)">8</text>
<text x="66" y="88.6">1</text>
<text x="125.5" y="89.6" transform="rotate(-90 125.5 89.6)">1</text>
<text x="66" y="91.2">9</text>
<text x="66" y="93.7">2</text>
<text x="65.4" y="96.3">10</text>
<text x="65.4" y="101.3">11</text>
<text x="66" y="98.8">3</text>
<text x="107.7" y="97.9" transform="rotate(-90 107.7 97.9)">9</text>
<text x="110.2" y="97.9" transform="rotate(-90 110.2 97.9)">8</text>
<text x="112.8" y="97.9" transform="rotate(-90 112.8 97.9)">7</text>
<text x="115.3" y="97.9" transform="rotate(-90 115.3 97.9)">6</text>
<text x="117.9" y="97.9" transform="rotate(-90 117.9 97.9)">5</text>
<text x="120.4" y="97.9" transform="rotate(-90 120.4 97.9)">4</text>
<text x="122.9" y="97.9" transform="rotate(-90 122.9 97.9)">3</text>
<text x="125.5" y="97.9" transform="rotate(-90 125.5 97.9)">2</text>
<text x="154.9" y="101.3">10</text>
<text x="166.1" y="97.8" transform="rotate(-90 166.1 97.8)">16</text>
<text x="175.8" y="101.3">9</text>
<text x="65.4" y="106.4">12</text>
<text x="66" y="103.9">4</text>
<text x="154.9" y="103.9">11</text>
<text x="154.9" y="106.4">12</text>
<text x="175.8" y="103.9">7</text>
<text x="218.4" y="107.7">1</text>
<text x="65.4" y="111.5">13</text>
<text x="66" y="109">5</text>
<text x="88.6" y="109.9" transform="rotate(-90 88.6 109.9)">1</text>
<text x="154.9" y="109">13</text>
<text x="154.9" y="111.5">14</text>
<text x="65.4" y="116.6">14</text>
<text x="66" y="114">6</text>
<text x="66" y="119.1">7</text>
<text x="88.6" y="115" transform="rotate(-90 88.6 115)">2</text>
<text x="155.5" y="114">3</text>
<text x="155.5" y="116.6">4</text>
<text x="155.5" y="119.1">5</text>
<text x="65.4" y="121.7">15</text>
<text x="66" y="124.2">8</text>
<text x="155.5" y="121.7">6</text>
<text x="60.7" y="128.3" transform="rotate(-90 60.7 128.3)">0</text>
<text x="155.5" y="126.7">1</text>
<text x="155.5" y="131.8">2</text>
<text x="264.1" y="130.6">3</text>
<text x="154.9" y="134.4">15</text>
<text x="264.1" y="135.6">1</text>
<text x="264.1" y="133.1">2</text>
<text x="166.1" y="140.4" transform="rotate(-90 166.1 140.4)">8</text>
<text x="57.7" y="166.1">13</text>
<text x="57.7" y="163.6">15</text>
<text x="66.6" y="166.1">14</text>
<text x="66.6" y="163.6">16</text>
<text x="57.7" y="168.7">11</text>
<text x="58.3" y="173.7">7</text>
<text x="58.3" y="171.2">9</text>
<text x="66.6" y="171.2">10</text>
<text x="66.6" y="168.7">12</text>
<text x="67.2" y="173.7">8</text>
<text x="58.3" y="178.8">3</text>
<text x="58.3" y="176.3">5</text>
<text x="67.2" y="178.8">4</text>
<text x="67.2" y="176.3">6</text>
<text x="58.3" y="181.4">1</text>
<text x="67.2" y="181.4">2</text>
</g>
<g font-size="1.8" fill="#0000c2">
<text x="249.6" y="25.2">Opt</text>
<text x="249.9" y="27.3">if</text>
<text x="252.5" y="27.3">there</text>
<text x="252.8" y="29.3">module</text>
<text x="254" y="25.2">pull</text>
<text x="258.5" y="27.3">is</text>
<text x="258.8" y="25.2">ups</text>
<text x="260.9" y="29.3">fitted</text>
<text x="262.4" y="27.3">no</text>
<text x="263.3" y="25.2">for</text>
<text x="265.9" y="27.3">ADC</text>
<text x="267.2" y="25.2">IIC</text>
<text x="132.7" y="34.1">Pulled</text>
<text x="139.9" y="34.1">high</text>
<text x="145.1" y="34.1">to</text>
<text x="148.2" y="34.1">identify</text>
<text x="134.9" y="36.2">this</text>
<text x="139.5" y="36.2">board</text>
<text x="146.1" y="36.2">version</text>
<text x="43.2" y="44.8">Atari</text>
<text x="43.2" y="46.9">1</text>
<text x="45.6" y="46.9">Up</text>
<text x="43.2" y="48.9">2</text>
<text x="43.2" y="51">3</text>
<text x="43.2" y="53">4</text>
<text x="45.6" y="48.9">Down</text>
<text x="45.6" y="51">Left</text>
<text x="45.6" y="53">Right</text>
<text x="43.2" y="55.1">5</text>
<text x="43.2" y="57.1">6</text>
<text x="43.2" y="59.2">7</text>
<text x="45.6" y="55.1">NC</text>
<text x="45.6" y="57.1">Fire</text>
<text x="45.6" y="59.2">+5V/NC</text>
<text x="43.2" y="61.2">8</text>
<text x="43.2" y="63.3">9</text>
<text x="45.6" y="61.2">GND</text>
<text x="45.6" y="63.3">NC</text>
<text x="45.7" y="91.8">BBC</text>
<text x="45.7" y="93.8">1</text>
<text x="45.7" y="95.9">2</text>
<text x="49.3" y="93.8">+5v</text>
<text x="49.3" y="95.9">0V</text>
<text x="45.7" y="97.9">3</text>
<text x="45.7" y="99.9">4</text>
<text x="45.7" y="102">5</text>
<text x="49.3" y="97.9">0V</text>
<text x="49.3" y="99.9">CH3</text>
<text x="49.3" y="102">AGND</text>
<text x="45.7" y="104">6</text>
<text x="45.7" y="106.1">7</text>
<text x="49.3" y="104">0V</text>
<text x="49.3" y="106.1">CH1</text>
<text x="45.7" y="108.1">8</text>
<text x="45.7" y="110.2">9</text>
<text x="45.7" y="112.2">10</text>
<text x="49.3" y="108.1">AGND</text>
<text x="49.3" y="110.2">LPSTB</text>
<text x="49.3" y="112.2">I1</text>
<text x="45.7" y="114.3">11</text>
<text x="45.7" y="116.3">12</text>
<text x="45.7" y="118.3">13</text>
<text x="49.3" y="114.3">VREF</text>
<text x="49.3" y="116.3">CH2</text>
<text x="49.3" y="118.3">I0</text>
<text x="242.2" y="116.9">Fit</text>
<text x="243" y="119">Y2</text>
<text x="245.7" y="116.9">Y1</text>
<text x="246.5" y="119">2mm</text>
<text x="249.2" y="116.9">FC-135</text>
<text x="252.3" y="119">or</text>
<text x="255.4" y="119">3mm</text>
<text x="257.9" y="116.9">smd</text>
<text x="261.1" y="119">dia</text>
<text x="263" y="116.9">or</text>
<text x="45.7" y="120.4">14</text>
<text x="45.7" y="122.4">15</text>
<text x="49.3" y="120.4">VREF</text>
<text x="49.3" y="122.4">CH0</text>
<text x="247" y="121">through</text>
<text x="255.4" y="121">hole</text>
<text x="264.6" y="140.1">Alt</text>
<text x="268.2" y="140.1">Bat</text>
<text x="177.9" y="169">Revision</text>
<text x="183.3" y="173.1">Blame</text>
<text x="185.4" y="171">PCF8583</text>
<text x="186.9" y="169">for</text>
<text x="190.4" y="173.1">Alan</text>
<text x="190.7" y="169">BBC</text>
<text x="195" y="171">NVRAM &amp;</text>
<text x="195.6" y="173.1">Williams</text>
<text x="195.7" y="169">Analogue</text>
<text x="204.6" y="173.1">for</text>
<text x="205.2" y="171">RTCV</text>
<text x="205.5" y="169">joystick</text>
<text x="208.5" y="173.1">this</text>
<text x="213.8" y="169">port</text>
</g>
<g font-size="1.8" fill="#0f0f0f">
<text x="139.1" y="41.6">JS2_Down</text>
<text x="141.6" y="39">JS2_Up</text>
<text x="139.1" y="46.6">JS2_Right</text>
<text x="140.5" y="44.1">JS2_Left</text>
<text x="140.5" y="49.2">JS2_Fire</text>
<text x="144" y="51.7">Cfg3</text>
<text x="144" y="54.3">Cfg4</text>
<text x="144" y="56.8">Cfg5</text>
<text x="234.9" y="55.5">SDA</text>
<text x="232.4" y="65.7">ADC_CH2</text>
<text x="232.4" y="63.2">ADC_CH3</text>
<text x="232.4" y="68.2">ADC_CH1</text>
<text x="232.4" y="70.8">ADC_CH0</text>
<text x="68.6" y="101.3">VREF</text>
<text x="68.6" y="103.8">ADC_CH3</text>
<text x="68.6" y="106.3">ADC_CH2</text>
<text x="142.2" y="103.8">JS1_I0</text>
<text x="142.2" y="106.3">JS1_I1</text>
<text x="143.5" y="114">Cfg7</text>
<text x="143.5" y="111.4">Cfg6</text>
<text x="68.6" y="119">ADC_CH1</text>
<text x="144" y="119">Cfg1</text>
<text x="144" y="116.5">Cfg0</text>
<text x="68.6" y="121.6">ADC_CH0</text>
<text x="72.4" y="124.1">AGND</text>
<text x="144" y="121.6">Cfg2</text>
<text x="75.5" y="163.5">Cfg7</text>
<text x="75.5" y="166">Cfg6</text>
<text x="75.3" y="171.1">Cfg4</text>
<text x="75.3" y="173.6">Cfg3</text>
<text x="75.5" y="168.6">Cfg5</text>
<text x="75.5" y="178.7">Cfg1</text>
<text x="75.5" y="176.2">Cfg2</text>
<text x="75.5" y="181.3">Cfg0</text>
</g>
<g font-size="1.8" fill="#725600">
<text x="270.7" y="52.9">SCL</text>
<text x="270.7" y="56.7">SDA</text>
<text x="195.8" y="102.5">JS_Data</text>
<text x="116.9" y="127.9">JS_Load_n</text>
<text x="120.5" y="132.9">JS_Clk</text>
</g>
<text font-size="1.8" fill="#009600" x="138.3" y="108.9">JS1_LPSTB</text>
<g font-size="1.4" fill="#a90000">
<text x="233.4" y="95.9" transform="rotate(-90 233.4 95.9)">8</text>
<text x="222.9" y="100.1">6</text>
<text x="222.9" y="102.6">5</text>
<text x="222.9" y="107.7">7</text>
<text x="243.2" y="102.6">1</text>
<text x="222.9" y="112.8">3</text>
<text x="243.2" y="110.2">2</text>
<text x="233.4" y="118.7" transform="rotate(-90 233.4 118.7)">4</text>
</g>
<g font-size="1.4" fill="#006464">
<text x="227.1" y="101.1">SCL</text>
<text x="234.4" y="102" transform="rotate(-90 234.4 102)">VCC</text>
<text x="227.1" y="103.6">SDA</text>
<text x="237.4" y="103.6">OIN</text>
<text x="227.1" y="108.7">INT</text>
<text x="227.1" y="113.8">A0</text>
<text x="237.1" y="111.2">OUT</text>
<text x="234.4" y="114.6" transform="rotate(-90 234.4 114.6)">GND</text>
</g>
</svg>
